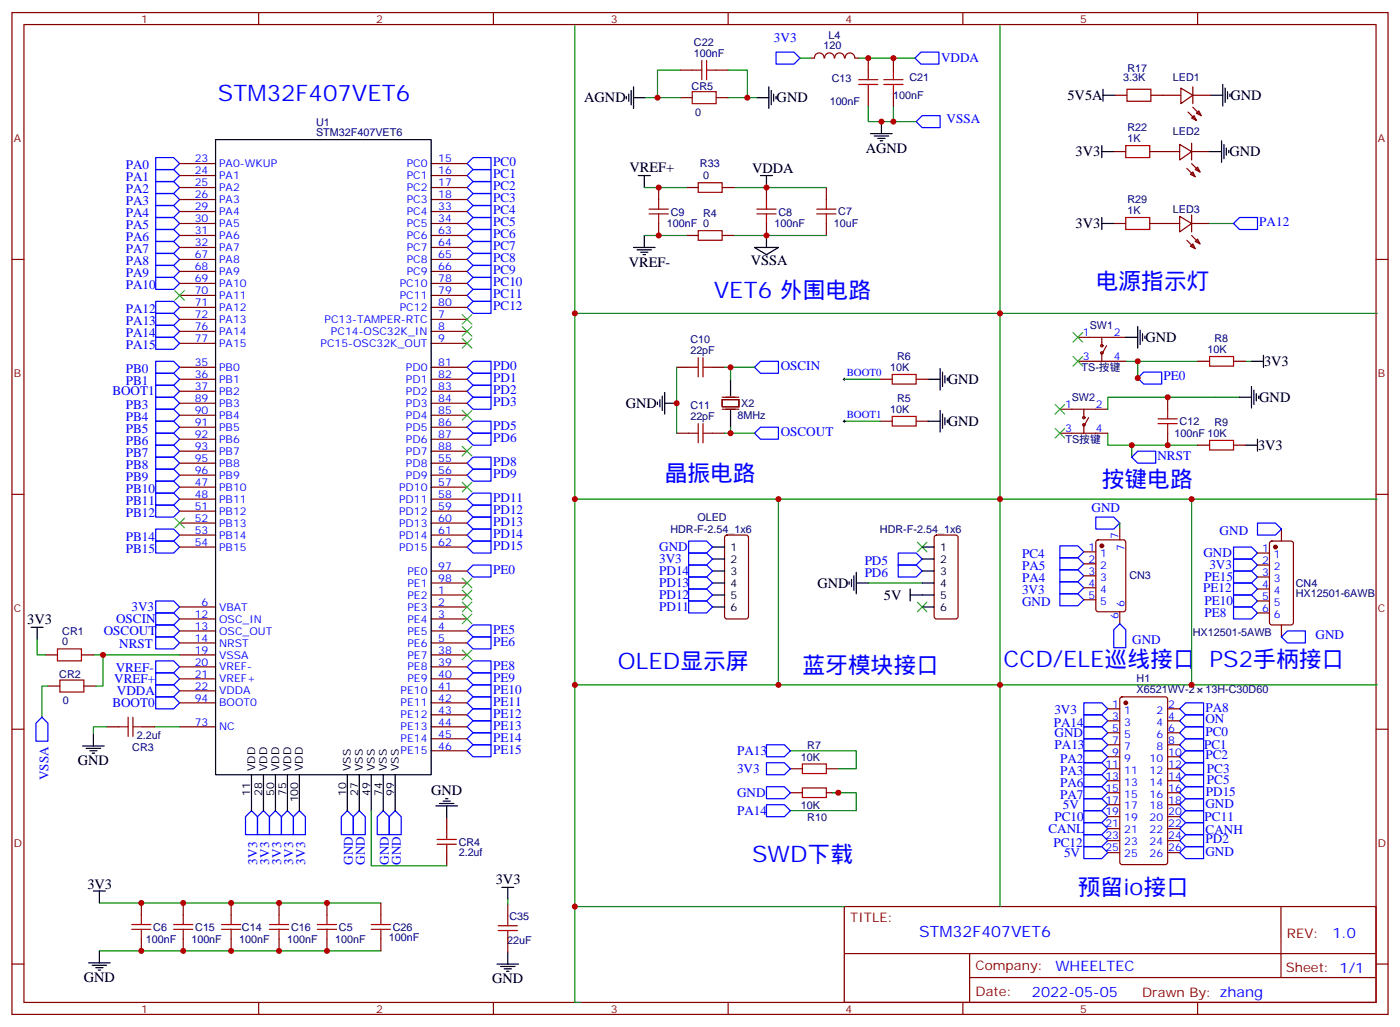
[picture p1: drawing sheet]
<svg xmlns="http://www.w3.org/2000/svg" width="412mm" height="302mm" viewBox="0 0 412 302" stroke-linecap="round" stroke-linejoin="round" font-family="sans-serif">
<g fill="none" stroke="#870000" stroke-width=".35">
<path d="M3.5 3.7h405.4v294.9h-405.4zM7.1 7.2h398.2v287.9h-398.2zM76.2 3.7v3.5M145.3 3.7v3.5M214.5 3.7v3.5M238.8 17.1h1.1M239.9 17.1a1.41 1.41 0 0 1 1.4-1.5 1.41 1.41 0 0 1 1.4 1.5M242.9 17.1a1.41 1.41 0 0 1 1.4-1.5 1.41 1.41 0 0 1 1.4 1.5M245.9 17.1a1.41 1.41 0 0 1 1.4-1.5 1.41 1.41 0 0 1 1.4 1.5M249 17.1a1.41 1.41 0 0 1 1.4-1.5 1.41 1.41 0 0 1 1.4 1.5M251.9 17.1h1M255.8 17.1v3.5"/>
<path d="M263.2 17.1v3.5M283.6 3.7v3.5M352.8 3.7v3.5M200.4 28.8h3.5M200.4 20.6h3.5M211 28.8h3.5M211 20.6h3.5M255.8 27.7v3.5M263.2 27.7v3.5M328.4 28h3.6M339 28h8.8M347.8 25.9l3.6 2.1-3.6 2.5z"/>
<path d="M350 33l2.4 2.5M351 34.7l.7-.7 .7 1.5zM351.4 28h5.3M351.4 31.6l2.4 2.4M351.4 25.6v4.9M352.4 33.3l.7-.7 .7 1.4zM52.9 48.2h10.6M52.9 51.7h10.6M52.9 55.2h10.6M52.9 58.7h10.6M127 48.2h10.6M127 51.7h10.6"/>
<path d="M127 55.2h10.6M127 58.7h10.6M194 55.2v3.5M202.1 55.2h3.6M212.7 55.2h3.6M225.8 55.2v3.5M243.4 55.2v3.5M328.1 44.6h3.5M338.7 44.6h8.8M347.5 42.5l3.5 2.1-3.5 2.5zM349.6 49.6l2.5 2.4M351 48.2l2.5 2.4"/>
<path d="M351 44.6h5.3M351 42.2v4.9M351.4 50.6l.7 1.4-1.4-.7zM352.1 49.9l.7-.7 .7 1.4zM3.5 76.4h3.6M52.9 76.4h10.6M52.9 62.3h10.6M52.9 65.8h10.6M52.9 69.3h10.6M52.9 72.8h10.6M52.9 79.9h10.6M127 76.4h10.6"/>
<path d="M127 62.3h10.6M127 65.8h10.6M127 69.3h10.6M127 72.8h10.6M127 79.9h10.6M194 65.8v3.5M202.1 69.3h3.6M212.7 69.3h3.6M225.8 65.8v3.5M243.4 65.8v3.5M328.1 65.8h3.5M338.7 65.8h8.8"/>
<path d="M347.5 63.7l3.5 2.1-3.5 2.5zM349.6 70.7l2.5 2.5M351 65.8h5.3M351 63.3v5M351 69.3l2.5 2.5M351.4 71.8l.7 1.4-1.4-.7zM352.1 71.1l.7-.7 .7 1.4zM405.3 76.4h3.6M52.9 94h10.6M52.9 97.5h10.6M52.9 83.4h10.6M52.9 87h10.6"/>
<path d="M52.9 90.5h10.6M127 94h10.6M127 97.5h10.6M127 83.4h10.6M127 87h10.6M127 90.5h10.6M317.5 99.3h14.1M324.6 99.3v2.5M52.9 101.1h10.6M52.9 108.1h10.6M52.9 111.7h10.6M52.9 115.2h10.6"/>
<path d="M52.9 118.7h10.6M127 101.1h10.6M127 108.1h10.6M127 111.7h10.6M127 115.2h10.6M127 118.7h10.6M199.3 108.1h3.5M209.9 108.1h3.5M212.7 117.7h5v2.1h-5zM212.7 116.9h5M259.3 111.7h3.5M269.9 111.7h3.5"/>
<path d="M317.5 106.4h14.1M324.6 103.9v2.5M326 101.8l-1.4 2.4M344 116.9v3.6M352.8 106.4h3.5M363.4 106.4h3.5M52.9 122.2h10.6M52.9 125.8h10.6M52.9 129.3h10.6M52.9 132.8h10.6M52.9 136.3h10.6M52.9 139.9h10.6"/>
<path d="M127 122.2h10.6M127 125.8h10.6M127 129.3h10.6M127 132.8h10.6M127 136.3h10.6M127 139.9h10.6M199.3 127.5h3.5M209.9 127.5h3.5M212.7 120.5h5M259.3 124h3.5M269.9 124h3.5M312.2 127.5h14.1"/>
<path d="M312.2 120.5h14.1M319.3 120.5v2.4M319.3 125.1v2.4M320.7 122.9l-1.4 2.5M344 127.5v3.6M352.8 131.1h3.5M363.4 131.1h3.5M3.5 145.5h3.6M52.9 143.4h10.6M52.9 146.9h10.6M52.9 150.5h10.6M52.9 154h10.6"/>
<path d="M52.9 157.5h10.6M127 143.4h10.6M127 146.9h10.6M127 150.5h10.6M127 154h10.6M127 157.5h10.6M213.7 157.7l.4-.2h5.7l.6 .4 .1 23.6-.5 .7h-5.9l-.6-.5-.1-23.5zM275.4 157.7l.5-.2h5.6l.7 .4v23.6l-.4 .7h-5.9l-.7-.5v-23.5zM323 159.1l.5-.2h7.4l.7 .5v20l-.5 .6-7.6 .1-.7-.5v-20zM329.8 155.4v3.5M374.2 159.5l.4-.2h5.7l.6 .4 .1 23.6-.5 .6-5.9 .1-.6-.5-.1-23.5zM377.5 155.8v3.5"/>
<path d="M405.3 145.5h3.6M52.9 178.7h10.6M52.9 161h10.6M127 175.2h10.6M127 178.7h10.6M127 161h10.6M127 168.1h10.6M127 171.6h10.6M319.3 162.5h3.5M319.3 166h3.5M319.3 169.5h3.5M319.3 173h3.5"/>
<path d="M319.3 176.6h3.5M370.4 162.8h3.5M370.4 166.3h3.5M370.4 169.9h3.5M370.4 173.4h3.5M370.4 176.9h3.5M13.4 192.8h3.5M24 192.8h3.5M52.9 182.2h10.6M52.9 185.7h10.6M52.9 189.3h10.6M52.9 192.8h10.6"/>
<path d="M52.9 196.3h10.6M52.9 199.8h10.6M127 182.2h10.6M127 185.7h10.6M127 189.3h10.6M127 192.8h10.6M127 196.3h10.6M127 199.8h10.6M329.8 180.1v3.5M370.4 180.4h3.5M377.5 184v3.5M3.5 214.7h3.6"/>
<path d="M14.1 202h3.5M24.7 202h3.5M31.4 214h3.5M42 214h3.5M52.9 203.4h10.6M52.9 214h10.6M52.9 206.9h10.6M127 203.4h10.6M127 214h10.6M127 206.9h10.6M127 210.4h10.6M127 217.5h10.6"/>
<path d="M326.3 208.7h3.5M326.3 212.2h3.5M326.3 215.7h3.5M326.3 219.3h3.5M330.1 205.3l.5-.2h12.7l.6 .5 .1 48.2-.5 .7h-12.9l-.7-.4-.1-48.3zM344 208.7h3.5M344 212.2h3.5M344 215.7h3.5M344 219.3h3.5M405.3 214.7h3.6M127 221h10.6M232.8 226.3h3.6"/>
<path d="M232.8 233.4h3.6M243.4 226.3h3.5M243.4 233.4h3.5M326.3 226.3h3.5M326.3 233.4h3.5M326.3 222.8h3.5M326.3 236.9h3.5M326.3 229.8h3.5M344 226.3h3.5M344 233.4h3.5M344 222.8h3.5M344 236.9h3.5"/>
<path d="M344 229.8h3.5M131.6 240.8v3.5M131.6 251.4v3.5M326.3 251h3.5M326.3 247.5h3.5M326.3 243.9h3.5M326.3 240.4h3.5M344 251h3.5M344 247.5h3.5M344 243.9h3.5M344 240.4h3.5M41.6 265.8v3.5"/>
<path d="M41.6 276.4v3.5M54 265.8v3.5M54 276.4v3.5M68.1 265.8v3.5M68.1 276.4v3.5M82.2 265.8v3.5M82.2 276.4v3.5M96.3 265.8v3.5M96.3 276.4v3.5M112.2 265.8v3.5M112.2 276.4v3.5M149.6 266.2v3.5"/>
<path d="M149.6 276.8v3.5M248.7 266.9h156.6v28.2h-156.6zM377.3 266.9v20.9M3.5 283.8h3.6M76.2 295.1v3.5M145.3 295.1v3.5M214.5 295.1v3.5M248.7 280.7h156.5M283.6 295.1v3.5M285.6 287.8h119.6M285.6 280.7v14.1M352.8 295.1v3.5"/>
<path d="M405.3 283.8h3.6"/>
<circle cx="324.6" cy="103.9" r=".35"/>
<circle cx="324.6" cy="101.8" r=".35"/>
<circle cx="319.3" cy="122.9" r=".35"/>
<circle cx="319.3" cy="125.1" r=".35"/>
</g>
<g fill="none" stroke="#00f" stroke-width=".35">
<path d="M228.6 15.3h5.3l1.8 1.8-1.8 1.8h-5.3zM269.5 17.1l1.8-1.8h5.3v3.6h-5.3zM269.9 35.8l1.7-1.8h5.3v3.6h-5.3zM45.9 57h5.3l1.7 1.7-1.7 1.8h-5.3zM45.9 53.4h5.3l1.7 1.8-1.7 1.8h-5.3zM45.9 49.9h5.3l1.7 1.8-1.7 1.7h-5.3zM45.9 46.4h5.3l1.7 1.8-1.7 1.7h-5.3zM137.6 58.7l1.7-1.7h5.3v3.5h-5.3zM137.6 55.2l1.7-1.8h5.3v3.6h-5.3zM137.6 51.7l1.7-1.8h5.3v3.5h-5.3zM139.3 46.4h5.3v3.5h-5.3l-1.7-1.7zM45.9 78.1h5.3l1.7 1.8-1.7 1.8h-5.3z"/>
<path d="M45.9 74.6h5.3l1.7 1.8-1.7 1.7h-5.3zM45.9 71.1h5.3l1.7 1.7-1.7 1.8h-5.3zM45.9 67.6h5.3l1.7 1.7-1.7 1.8h-5.3zM45.9 64h5.3l1.7 1.8-1.7 1.8h-5.3zM45.9 60.5h5.3l1.7 1.8-1.7 1.7h-5.3zM137.6 79.9l1.7-1.8h5.3v3.6h-5.3zM137.6 76.4l1.7-1.8h5.3v3.5h-5.3zM137.6 72.8l1.7-1.7h5.3v3.5h-5.3zM137.6 69.3l1.7-1.7h5.3v3.5h-5.3zM137.6 62.3l1.7-1.8h5.3v3.5h-5.3zM139.3 64h5.3v3.6h-5.3l-1.7-1.8zM365.1 64h5.3v3.6h-5.3l-1.7-1.8z"/>
<path d="M45.9 95.8h5.3l1.7 1.7-1.7 1.8h-5.3zM45.9 92.3h5.3l1.7 1.7-1.7 1.8h-5.3zM45.9 88.7h5.3l1.7 1.8-1.7 1.8h-5.3zM45.9 81.7h5.3l1.7 1.7-1.7 1.8h-5.3zM45.9 99.3h5.3l1.7 1.8-1.7 1.7h-5.3zM137.6 90.5l1.7-1.8h5.3v3.6h-5.3zM137.6 87l1.7-1.8h5.3v3.5h-5.3zM137.6 83.4l1.7-1.7h5.3v3.5h-5.3zM45.9 116.9h5.3l1.7 1.8-1.7 1.8h-5.3zM45.9 113.4h5.3l1.7 1.8-1.7 1.7h-5.3zM45.9 109.9h5.3l1.7 1.8-1.7 1.7h-5.3zM45.9 106.4h5.3l1.7 1.7-1.7 1.8h-5.3z"/>
<path d="M137.6 118.7l1.7-1.8h5.3v3.6h-5.3zM137.6 111.7l1.7-1.8h5.3v3.5h-5.3zM137.6 108.1l1.7-1.7h5.3v3.5h-5.3zM139.3 113.4h5.3v3.5h-5.3l-1.7-1.7zM222.2 108.1l1.8-1.7h5.3v3.5h-5.3zM335.1 111.3l1.8-1.8h5.3v3.6h-5.3zM45.9 138.1h5.3l1.7 1.8-1.7 1.7h-5.3zM45.9 134.6h5.3l1.7 1.7-1.7 1.8h-5.3zM45.9 131.1h5.3l1.7 1.7-1.7 1.8h-5.3zM45.9 127.5h5.3l1.7 1.8-1.7 1.8h-5.3zM45.9 124h5.3l1.7 1.8-1.7 1.7h-5.3zM45.9 120.5h5.3l1.7 1.7-1.7 1.8h-5.3z"/>
<path d="M137.6 139.9l1.7-1.8h5.3v3.5h-5.3zM137.6 136.3l1.7-1.7h5.3v3.5h-5.3zM137.6 129.3l1.7-1.8h5.3v3.6h-5.3zM137.6 125.8l1.7-1.8h5.3v3.5h-5.3zM222.2 127.5l1.8-1.7h5.3v3.5h-5.3zM333.4 134.6l1.7-1.8h5.3v3.5h-5.3zM45.9 159.3h5.3l1.7 1.7-1.7 1.8h-5.3zM45.9 155.8h5.3l1.7 1.7-1.7 1.8h-5.3zM45.9 148.7h5.3l1.7 1.8-1.7 1.7h-5.3zM45.9 145.2h5.3l1.7 1.7-1.7 1.8h-5.3zM45.9 141.6h5.3l1.7 1.8-1.7 1.8h-5.3zM137.6 157.5l1.7-1.7h5.3v3.5h-5.3z"/>
<path d="M137.6 154l1.7-1.8h5.3v3.6h-5.3zM137.6 150.5l1.7-1.8h5.3v3.5h-5.3zM137.6 146.9l1.7-1.7h5.3v3.5h-5.3zM202.8 159.3h5.3l1.8 1.7-1.8 1.8h-5.3zM322.8 152.2h5.3l1.7 1.8-1.7 1.8h-5.3zM370.4 154h5.3l1.8 1.8-1.8 1.7h-5.3zM45.9 176.9h5.3l1.7 1.8-1.7 1.7h-5.3zM137.6 168.1l1.7-1.8h5.3v3.6h-5.3zM137.6 161l1.7-1.7h5.3v3.5h-5.3zM202.8 162.8h5.3l1.8 1.8-1.8 1.7h-5.3zM202.8 176.9h5.3l1.8 1.8-1.8 1.7h-5.3zM202.8 173.4h5.3l1.8 1.8-1.8 1.7h-5.3z"/>
<path d="M202.8 169.9h5.3l1.8 1.7-1.8 1.8h-5.3zM202.8 166.3h5.3l1.8 1.8-1.8 1.8h-5.3zM264.6 166.3h5.3l1.7 1.8-1.7 1.8h-5.3zM264.6 162.8h5.3l1.7 1.8-1.7 1.7h-5.3zM312.2 160.7h5.3l1.8 1.8-1.8 1.7h-5.3zM312.2 164.2h5.3l1.8 1.8-1.8 1.7h-5.3zM312.2 167.7h5.3l1.8 1.8-1.8 1.8h-5.3zM312.2 171.3h5.3l1.8 1.7-1.8 1.8h-5.3zM312.2 174.8h5.3l1.8 1.8-1.8 1.7h-5.3zM363.4 178.7h5.3l1.7 1.7-1.7 1.8h-5.3zM363.4 175.2h5.3l1.7 1.7-1.7 1.8h-5.3zM363.4 171.6h5.3l1.7 1.8-1.7 1.8h-5.3z"/>
<path d="M363.4 168.1h5.3l1.7 1.8-1.7 1.7h-5.3zM363.4 164.6h5.3l1.7 1.7-1.7 1.8h-5.3zM363.4 161h5.3l1.7 1.8-1.7 1.8h-5.3zM45.9 198.1h5.3l1.7 1.7-1.7 1.8h-5.3zM45.9 194.6h5.3l1.7 1.7-1.7 1.8h-5.3zM45.9 187.5h5.3l1.7 1.8-1.7 1.7h-5.3zM45.9 184h5.3l1.7 1.7-1.7 1.8h-5.3zM45.9 180.4h5.3l1.7 1.8-1.7 1.8h-5.3zM137.6 189.3l1.7-1.8h5.3v3.5h-5.3zM137.6 185.7l1.7-1.7h5.3v3.5h-5.3zM137.6 199.8l1.7-1.7h5.3v3.5h-5.3zM139.3 194.6h5.3v3.5h-5.3l-1.7-1.8z"/>
<path d="M329.8 183.6l1.8 1.8v5.3h-3.5v-5.3zM377.5 187.5l1.7-1.8h5.3v3.6h-5.3zM10.6 212.9l1.7-1.8 1.8 1.8v5.3h-3.5zM45.9 205.1h5.3l1.7 1.8-1.7 1.8h-5.3zM45.9 201.6h5.3l1.7 1.8-1.7 1.7h-5.3zM137.6 217.5l1.7-1.8h5.3v3.6h-5.3zM137.6 214l1.7-1.8h5.3v3.5h-5.3zM137.6 210.4l1.7-1.7h5.3v3.5h-5.3zM137.6 206.9l1.7-1.8h5.3v3.6h-5.3zM139.3 201.6h5.3v3.5h-5.3l-1.7-1.7zM225.8 219.3h5.3l1.7 1.7-1.7 1.8h-5.3zM319.3 206.9h5.3l1.7 1.8-1.7 1.7h-5.3z"/>
<path d="M319.3 210.4h5.3l1.7 1.8-1.7 1.8h-5.3zM319.3 214h5.3l1.7 1.7-1.7 1.8h-5.3zM319.3 217.5h5.3l1.7 1.8-1.7 1.7h-5.3zM347.5 208.7l1.7-1.8h5.3v3.5h-5.3zM347.5 219.3l1.7-1.8h5.3v3.5h-5.3zM347.5 215.7l1.7-1.7h5.3v3.5h-5.3zM349.2 210.4h5.3v3.6h-5.3l-1.7-1.8zM74.1 238.7l1.7 1.7v5.3h-3.5v-5.3zM77.6 238.7l1.8 1.7v5.3h-3.6v-5.3zM81.1 238.7l1.8 1.7v5.3h-3.5v-5.3zM84.7 238.7l1.7 1.7v5.3h-3.5v-5.3zM102.3 238.7l1.8 1.7v5.3h-3.6v-5.3z"/>
<path d="M105.8 238.7l1.8 1.7v5.3h-3.5v-5.3zM112.9 238.7l1.8 1.7v5.3h-3.6v-5.3zM116.4 238.7l1.8 1.7v5.3h-3.5v-5.3zM137.6 221l1.7-1.7h5.3v3.5h-5.3zM225.8 231.6h5.3l1.7 1.8-1.7 1.7h-5.3zM225.8 224.5h5.3l1.7 1.8-1.7 1.8h-5.3zM225.8 236.9h5.3l1.7 1.8-1.7 1.7h-5.3zM319.3 235.1h5.3l1.7 1.8-1.7 1.8h-5.3zM319.3 238.7h5.3l1.7 1.7-1.7 1.8h-5.3zM319.3 228.1h5.3l1.7 1.7-1.7 1.8h-5.3zM319.3 231.6h5.3l1.7 1.8-1.7 1.7h-5.3zM319.3 221h5.3l1.7 1.8-1.7 1.7h-5.3z"/>
<path d="M319.3 224.5h5.3l1.7 1.8-1.7 1.8h-5.3zM347.5 229.8l1.7-1.7h5.3v3.5h-5.3zM347.5 236.9l1.7-1.8h5.3v3.6h-5.3zM347.5 226.3l1.7-1.8h5.3v3.6h-5.3zM347.5 233.4l1.7-1.8h5.3v3.5h-5.3zM349.2 221h5.3v3.5h-5.3l-1.7-1.7zM86.4 240.4l1.8-1.7 1.8 1.7v5.3h-3.6zM319.3 249.2h5.3l1.7 1.8-1.7 1.8h-5.3zM319.3 242.2h5.3l1.7 1.7-1.7 1.8h-5.3zM319.3 245.7h5.3l1.7 1.8-1.7 1.7h-5.3zM347.5 251l1.7-1.8h5.3v3.6h-5.3zM347.5 247.5l1.7-1.8h5.3v3.5h-5.3z"/>
<path d="M347.5 240.4l1.7-1.7h5.3v3.5h-5.3zM349.2 242.2h5.3v3.5h-5.3l-1.7-1.8z"/>
</g>
<g fill="none" stroke="#000" stroke-width=".35">
<path d="M184.5 28.4v.7M185.2 27.7v2.1M185.9 26.6v4.3M186.6 28.8h3.5M186.6 25.6v6.3M223 28.8h3.5M226.5 25.6v6.3M227.2 26.6v4.3M227.9 27.7v2.1M228.6 28.4v.7M256.5 39.3h6.3M259.6 35.8v3.5"/>
<path d="M324.9 28h3.5M324.9 26.3v3.5M356.7 28h3.5M360.2 24.9v6.3M360.9 25.9v4.3M361.6 27v2.1M362.3 27.7v.7M63.5 41.1h63.5v187h-63.5zM188 51.7h3.6M189.8 51.7v3.5M224 51.7h3.5M225.8 51.7v3.5"/>
<path d="M257.5 40h4.3M258.6 40.7h2.1M259.3 41.5h.7M324.6 44.6h3.5M324.6 42.9v3.5M356.3 44.6h3.5M359.8 41.5v6.3M360.5 42.5v4.2M361.2 43.6v2.1M361.9 44.3v.7M186.6 72.8h6.4M187.7 73.6h4.2"/>
<path d="M188.7 74.3h2.2M189.4 75h.7M189.8 69.3v3.5M222.2 72.8h7.1l-3.5 2.2zM225.8 69.3v3.5M324.6 64v3.6M324.6 65.8h3.5M331.6 99.3h3.5M335.1 96.1v6.4M335.8 97.2v4.2M336.5 98.2v2.2M337.3 99v.7"/>
<path d="M193.7 118.4v.7M194.4 117.7v2.1M195.1 116.6v4.2M195.8 118.7h3.5M195.8 115.5v6.4M215.2 111.7v4.9M273.4 111.7h3.5M276.9 108.5v6.3M277.6 109.5v4.3M278.3 110.6v2.1M279 111.3v.7M365.1 116.9h3.6"/>
<path d="M368.7 106.4h3.5M368.7 113.8v6.3M369.4 114.8v4.3M370.1 115.9v2.1M370.8 116.6v.7M372.2 104.6v3.5M215.2 120.8v5M273.4 124h3.5M276.9 120.8v6.4M277.6 121.9v4.2M278.3 122.9v2.2M279 123.6v.8"/>
<path d="M366.9 131.1h3.5M370.4 129.3v3.5M209.9 161h3.5M209.9 164.6h3.5M209.9 168.1h3.5M209.9 171.6h3.5M209.9 175.2h3.5M209.9 178.7h3.5M250.1 171.3v.7M250.8 170.6v2.1M251.5 169.5v4.2M252.2 171.6h3.6"/>
<path d="M252.2 168.5v6.3M268.1 175.2h7.1M268.1 173.4v3.5M271.6 161h3.6M271.6 164.6h3.6M271.6 168.1h3.6M271.6 171.6h3.6M271.6 178.7h3.6M9.2 184.7h3.5M10.9 184.7v3.5M24.3 219.6h6.4M27.5 216.1v3.5"/>
<path d="M25.4 220.3h4.2M26.5 221h2.1M27.2 221.7h.7M74.1 228.1v10.6M77.6 228.1v10.6M81.1 228.1v10.6M84.7 228.1v10.6M88.2 228.1v10.6M102.3 228.1v10.6M105.8 228.1v10.6M109.4 228.1v10.6M112.9 228.1v10.6"/>
<path d="M116.4 228.1v10.6M128.4 237.2h6.4M129.5 236.5h4.2M130.5 235.8h2.1M131.2 235.1h.7M131.6 237.2v3.6M27.5 262.3h3.5M29.3 262.3v3.5M29.3 279.9v3.6M147.8 261.2h3.5M149.6 261.2v3.6M26.1 283.5h6.4"/>
<path d="M27.2 284.2h4.2M28.2 284.9h2.1M28.9 285.6h.7M146.4 283.8h6.4M147.5 284.5h4.2M148.5 285.2h2.1M149.2 285.9h.7M149.6 280.3v3.5"/>
</g>
<g fill="none" stroke="#008700" stroke-width=".35">
<path d="M169.3 7.6v287.5h1.8M235.7 17.1h3.1M252.9 17.1h16.6M294.6 7.6v259.3M190.1 28.8h10.3M200.4 20.6h-6.7v8.2M214.5 20.6h5.6v8.2M214.5 28.8h8.5M255.8 31.2v4.6h7.4v-4.6M263.2 35.8h6.7M189.8 55.2h12.3M216.3 55.2h27.1"/>
<path d="M189.8 69.3h12.3M216.3 69.3h27.1M356.3 65.8h7.1M169.3 92.3h236.4M199.3 108.1v19.4M213.4 108.1h8.8M215.2 108.1v3.6M248.7 111.7h10.6M331.6 106.4h3.5M352.8 106.4h-17.7v5.3M365.1 116.9h-38.8v3.6M366.9 106.4h1.8"/>
<path d="M213.4 127.5h8.8M215.2 125.8v1.7M248.7 124h10.6M326.3 127.5v3.6h26.5M333.4 131.1v3.5M169.3 146.9h236.4M229.3 146.9v54.7M329.8 154v1.4M351 146.9v54.7M255.8 171.6h15.8M10.9 188.2v4.6h2.5M27.5 192.8h25.4"/>
<path d="M30.3 192.8v9.2h-2.1M14.1 202h-1.8v9.1M31.4 214h-3.9v2.1M45.5 214h7.4M169.3 201.6h236.4M109.4 238.7v16.2h22.2M232.8 221h19.4v5.3h-5.3M245.2 233.4h7v5.3h-19.4M29.3 265.8h82.9M29.3 279.9h82.9M149.6 264.8v1.4M169.3 266.9h79.4"/>
</g>
<g fill="none" stroke="#a10000" stroke-width=".35">
<path d="M206.7 17.8v5.7M208.1 17.8v5.7M203.9 27h7.1v3.5h-7.1zM203.9 20.6h2.8M208.1 20.6h2.9M252.9 24.9h5.7M252.9 23.5h5.7M255.8 20.6v2.9M255.8 24.9v2.8M260.3 24.9h5.7M260.3 23.5h5.7M263.2 20.6v2.9"/>
<path d="M263.2 24.9v2.8M332 26.3h7v3.5h-7zM194 58.7v2.9M205.7 53.8h7v2.8h-7zM225.8 58.7v2.9M243.4 58.7v2.9M331.6 42.9h7.1v3.5h-7.1zM191.2 63h5.6M191.2 61.6h5.6M194 63v2.8M205.7 67.9h7v2.8h-7zM223 63h5.6"/>
<path d="M223 61.6h5.6M225.8 63v2.8M240.6 63h5.6M240.6 61.6h5.6M243.4 63v2.8M331.6 64h7.1v3.6h-7.1zM202.8 108.1h2.9M205.7 105.3v5.6M207.1 105.3v5.6M207.1 108.1h2.8M262.8 110.2h7.1v2.9h-7.1zM356.3 105h7.1v2.8h-7.1z"/>
<path d="M202.8 127.5h2.9M205.7 124.7v5.7M207.1 124.7v5.7M207.1 127.5h2.8M262.8 122.6h7.1v2.8h-7.1zM341.1 124.7h5.7M341.1 123.3h5.7M344 120.5v2.8M344 124.7v2.8M356.3 129.6h7.1v2.9h-7.1zM16.9 191h7.1v3.6h-7.1zM17.6 200.2h7.1v3.5h-7.1z"/>
<path d="M34.9 214h2.8M37.7 211.1v5.7M39.2 211.1v5.7M39.2 214h2.8M236.4 224.9h7v2.8h-7zM236.4 232h7v2.8h-7zM128.8 247.1h5.6M128.8 248.5h5.6M131.6 244.3v2.8M131.6 248.5v2.9M38.8 273.6h5.6M38.8 272.2h5.6"/>
<path d="M41.6 269.3v2.9M41.6 273.6v2.8M51.2 273.6h5.6M51.2 272.2h5.6M54 269.3v2.9M54 273.6v2.8M65.3 273.6h5.6M65.3 272.2h5.6M68.1 269.3v2.9M68.1 273.6v2.8M79.4 273.6h5.6M79.4 272.2h5.6"/>
<path d="M82.2 269.3v2.9M82.2 273.6v2.8M93.5 273.6h5.6M93.5 272.2h5.6M96.3 269.3v2.9M96.3 273.6v2.8M109.4 273.6h5.6M109.4 272.2h5.6M112.2 269.3v2.9M112.2 273.6v2.8M146.8 273.9h5.6M146.8 272.5h5.6"/>
<path d="M149.6 269.7v2.8M149.6 273.9v2.9"/>
</g>
<path d="M248.4 111.7h.7M248.7 111.3v.7M248.4 124h.7M248.7 123.6v.8" fill="none" stroke="#000" stroke-width=".29"/>
<g fill="none" stroke="#3c3" stroke-width=".35">
<path d="M51.5 85.5l2.8 2.9M54.3 85.5l-2.8 2.9M136.2 92.6l2.8 2.8M136.2 96.1l2.8 2.9M136.2 99.7l2.8 2.8M139 92.6l-2.8 2.8M139 96.1l-2.8 2.9M139 99.7l-2.8 2.8M316.1 97.9l2.8 2.8M318.9 97.9l-2.8 2.8M310.8 119.1l2.8 2.8M313.6 119.1l-2.8 2.8"/>
<path d="M316.1 105l2.8 2.8M318.9 105l-2.8 2.8M136.2 131.4l2.8 2.8M136.2 120.8l2.8 2.8M139 131.4l-2.8 2.8M139 120.8l-2.8 2.8M310.8 126.1l2.8 2.8M313.6 126.1l-2.8 2.8M51.5 152.6l2.8 2.8M54.3 152.6l-2.8 2.8M136.2 142l2.8 2.8M139 142l-2.8 2.8"/>
<path d="M270.2 159.6l2.8 2.9M273 159.6l-2.8 2.9M136.2 170.2l2.8 2.8M136.2 173.7l2.8 2.9M136.2 177.3l2.8 2.8M139 170.2l-2.8 2.8M139 173.7l-2.8 2.9M139 177.3l-2.8 2.8M270.2 177.3l2.8 2.8M273 177.3l-2.8 2.8M136.2 180.8l2.8 2.8M136.2 191.4l2.8 2.8"/>
<path d="M139 180.8l-2.8 2.8M139 191.4l-2.8 2.8"/>
</g>
<g fill="#870000" stroke="#870000" stroke-width=".35">
<circle cx="324.6" cy="160.7" r=".53"/>
<circle cx="375.7" cy="161" r=".53"/>
<circle cx="331.6" cy="206.9" r=".53"/>
</g>
<g fill="#c00">
<circle cx="82.2" cy="279.9" r=".88"/>
<circle cx="96.3" cy="279.9" r=".88"/>
<circle cx="96.3" cy="265.8" r=".88"/>
<circle cx="82.2" cy="265.8" r=".88"/>
<circle cx="68.1" cy="279.9" r=".88"/>
<circle cx="68.1" cy="265.8" r=".88"/>
<circle cx="54" cy="279.9" r=".88"/>
<circle cx="54" cy="265.8" r=".88"/>
<circle cx="41.6" cy="279.9" r=".88"/>
<circle cx="41.6" cy="265.8" r=".88"/>
<circle cx="225.8" cy="55.2" r=".88"/>
<circle cx="225.8" cy="69.3" r=".88"/>
<circle cx="194" cy="55.2" r=".88"/>
<circle cx="194" cy="69.3" r=".88"/>
<circle cx="215.2" cy="127.5" r=".88"/>
<circle cx="215.2" cy="108.1" r=".88"/>
<circle cx="344" cy="131.1" r=".88"/>
<circle cx="344" cy="116.9" r=".88"/>
<circle cx="333.4" cy="131.1" r=".88"/>
<circle cx="335.1" cy="106.4" r=".88"/>
<circle cx="246.9" cy="233.4" r=".88"/>
<circle cx="199.3" cy="118.7" r=".88"/>
<circle cx="169.3" cy="92.3" r=".88"/>
<circle cx="294.6" cy="92.3" r=".88"/>
<circle cx="169.3" cy="146.9" r=".88"/>
<circle cx="169.3" cy="201.6" r=".88"/>
<circle cx="351" cy="201.6" r=".88"/>
<circle cx="351" cy="146.9" r=".88"/>
<circle cx="294.6" cy="146.9" r=".88"/>
<circle cx="294.6" cy="201.6" r=".88"/>
<circle cx="169.3" cy="266.9" r=".88"/>
<circle cx="229.3" cy="146.9" r=".88"/>
<circle cx="229.3" cy="201.6" r=".88"/>
<circle cx="335.1" cy="111.3" r=".88"/>
<circle cx="259.6" cy="35.8" r=".88"/>
<circle cx="263.2" cy="35.8" r=".88"/>
<circle cx="193.7" cy="28.8" r=".88"/>
<circle cx="220.1" cy="28.8" r=".88"/>
<circle cx="30.3" cy="192.8" r=".88"/>
<circle cx="255.8" cy="17.1" r=".88"/>
<circle cx="263.2" cy="17.1" r=".88"/>
</g>
<g font-size="6.7" fill="#00f">
<text x="64.2" y="29.8">STM32F407VET6</text>
<text x="210.3" y="87.7">VET6 外围电路</text>
<text x="322.8" y="85.2">电源指示灯</text>
<text x="195.8" y="141.6">晶振电路</text>
<text x="324.6" y="143.4">按键电路</text>
<text x="182" y="197">OLED显示屏</text>
<text x="295.6" y="196.3">CCD/ELE巡线接口</text>
<text x="356.3" y="196.3">PS2手柄接口</text>
<text x="236.4" y="198.1">蓝牙模块接口</text>
<text x="221.5" y="253.8">SWD下载</text>
<text x="317.5" y="263.3">预留io接口</text>
</g>
<text font-size="4.6" fill="#00f" x="270.8" y="275.9">STM32F407VET6</text>
<g font-size="4.2">
<text x="314.4" y="29.5">5V5A</text>
<text x="362.5" y="29.5">GND</text>
<text x="172.1" y="30.2">AGND</text>
<text x="228.8" y="30.2">GND</text>
<text x="255.1" y="45">AGND</text>
<text x="316.8" y="46.1">3V3</text>
<text x="362.1" y="46.1">GND</text>
<text x="185.4" y="50.6">VREF+</text>
<text x="221.5" y="51">VDDA</text>
<text x="316.8" y="67.2">3V3</text>
<text x="185.2" y="78.5">VREF-</text>
<text x="221.2" y="78.1">VSSA</text>
<text x="337.4" y="100.7">GND</text>
<text x="372.4" y="107.8">3V3</text>
<text x="279.2" y="113.1">GND</text>
<text x="370.9" y="118.4">GND</text>
<text x="184.3" y="120.2">GND</text>
<text x="279.2" y="125.4">GND</text>
<text x="370.6" y="132.5">3V3</text>
<text x="240.8" y="173">GND</text>
<text x="260.4" y="176.6">5V</text>
<text x="8" y="183.6">3V3</text>
<text x="22.9" y="225.2">GND</text>
<text x="127" y="234">GND</text>
<text x="25.8" y="261.6">3V3</text>
<text x="146" y="260.2">3V3</text>
<text x="24.7" y="289.1">GND</text>
<text x="145" y="289.5">GND</text>
</g>
<g font-size="4.2" fill="#00f">
<text x="392.5" y="276.1">1.0</text>
<text x="310.9" y="285.7">WHEELTEC</text>
<text x="304" y="293.5">2022-05-05</text>
</g>
<g font-size="3.9" fill="#00f">
<text x="228" y="12.3">3V3</text>
<text x="277.2" y="18.3">VDDA</text>
<text x="278.8" y="36.3">VSSA</text>
<text x="37" y="49.8">PA0</text>
<text x="37.1" y="53.4">PA1</text>
<text x="145.3" y="52.5">PC1</text>
<text x="145.3" y="49">PC0</text>
<text x="37.1" y="56.9">PA2</text>
<text x="145.3" y="59.6">PC3</text>
<text x="145.3" y="56.1">PC2</text>
<text x="37.1" y="63.9">PA4</text>
<text x="37.1" y="60.4">PA3</text>
<text x="145.3" y="63.1">PC4</text>
<text x="37.1" y="71">PA6</text>
<text x="37.1" y="67.5">PA5</text>
<text x="145.3" y="70.2">PC6</text>
<text x="145.3" y="66.6">PC5</text>
<text x="370.9" y="66.5">PA12</text>
<text x="37.1" y="74.5">PA7</text>
<text x="145.3" y="77.2">PC8</text>
<text x="145.3" y="73.7">PC7</text>
<text x="37.1" y="81.6">PA9</text>
<text x="37.1" y="78">PA8</text>
<text x="145.3" y="80.8">PC9</text>
<text x="37.1" y="85.1">PA10</text>
<text x="145.3" y="87.8">PC11</text>
<text x="145.3" y="84.3">PC10</text>
<text x="37.1" y="92.2">PA12</text>
<text x="37.1" y="95.7">PA13</text>
<text x="145.3" y="91.3">PC12</text>
<text x="37.1" y="99.2">PA14</text>
<text x="37.1" y="102.7">PA15</text>
<text x="37.1" y="113.3">PB1</text>
<text x="37.1" y="109.8">PB0</text>
<text x="145.3" y="112.5">PD1</text>
<text x="145.3" y="109">PD0</text>
<text x="230" y="109">OSCIN</text>
<text x="342.7" y="112">PE0</text>
<text x="33.1" y="116.4">BOOT1</text>
<text x="145.3" y="119.6">PD3</text>
<text x="145.3" y="116">PD2</text>
<text x="37.1" y="123.9">PB4</text>
<text x="37.1" y="120.4">PB3</text>
<text x="37.1" y="131">PB6</text>
<text x="37.1" y="127.4">PB5</text>
<text x="145.3" y="130.1">PD6</text>
<text x="145.3" y="126.6">PD5</text>
<text x="230" y="128.4">OSCOUT</text>
<text x="37.1" y="134.5">PB7</text>
<text x="145.3" y="137.2">PD8</text>
<text x="340.9" y="135.4">NRST</text>
<text x="37.1" y="141.5">PB9</text>
<text x="37.1" y="138">PB8</text>
<text x="145.3" y="140.7">PD9</text>
<text x="37.1" y="145.1">PB10</text>
<text x="37.1" y="148.6">PB11</text>
<text x="145.3" y="147.8">PD11</text>
<text x="37.1" y="152.1">PB12</text>
<text x="145.3" y="154.8">PD13</text>
<text x="145.3" y="151.3">PD12</text>
<text x="321.5" y="150.7">GND</text>
<text x="37.1" y="159.2">PB14</text>
<text x="145.3" y="161.9">PD15</text>
<text x="145.3" y="158.4">PD14</text>
<text x="359.3" y="157.5">GND</text>
<text x="37.1" y="162.7">PB15</text>
<text x="194.2" y="162.3">GND</text>
<text x="194.2" y="165.8">3V3</text>
<text x="254.7" y="166.3">PD5</text>
<text x="301.1" y="164.2">PC4</text>
<text x="301.1" y="167.7">PA5</text>
<text x="354.5" y="164.1">GND</text>
<text x="356.2" y="167.6">3V3</text>
<text x="145.3" y="169">PE0</text>
<text x="194.2" y="172.9">PD13</text>
<text x="194.2" y="169.4">PD14</text>
<text x="254.7" y="169.9">PD6</text>
<text x="301.1" y="171.2">PA4</text>
<text x="354.8" y="171.1">PE15</text>
<text x="38.7" y="180">3V3</text>
<text x="194.2" y="179.9">PD11</text>
<text x="194.2" y="176.4">PD12</text>
<text x="301.1" y="174.8">3V3</text>
<text x="301.1" y="178.3">GND</text>
<text x="354.4" y="174.3">PE12</text>
<text x="354.8" y="178.2">PE10</text>
<text x="34.2" y="183.5">OSCIN</text>
<text x="354.8" y="181.7">PE8</text>
<text x="30.6" y="187">OSCOUT</text>
<text x="35.1" y="190.9">NRST</text>
<text x="145.3" y="190.1">PE6</text>
<text x="145.3" y="186.6">PE5</text>
<text x="333.5" y="189.4">GND</text>
<text x="387.5" y="188.2">GND</text>
<text x="34.1" y="197.9">VREF-</text>
<text x="145.3" y="197.2">PE8</text>
<text x="33.6" y="201.1">VREF+</text>
<text x="145.3" y="200.7">PE9</text>
<text x="33.1" y="208.2">BOOT0</text>
<text x="34.4" y="204.6">VDDA</text>
<text x="145.3" y="207.8">PE11</text>
<text x="145.3" y="204.2">PE10</text>
<text x="355.1" y="209.5">PA8</text>
<text x="145.3" y="214.8">PE13</text>
<text x="145.3" y="211.3">PE12</text>
<text x="310.4" y="214">PA14</text>
<text x="310.6" y="210.3">3V3</text>
<text x="355.1" y="212.9">ON</text>
<text x="145.3" y="221.9">PE15</text>
<text x="145.3" y="218.3">PE14</text>
<text x="310.6" y="217">GND</text>
<text x="310.6" y="220.5">PA13</text>
<text x="354.7" y="220.5">PC1</text>
<text x="355.1" y="216.6">PC0</text>
<text x="217.1" y="227.6">3V3</text>
<text x="217.1" y="222.3">PA13</text>
<text x="312.3" y="224.5">PA2</text>
<text x="355.1" y="223.5">PC2</text>
<text x="355.5" y="227.6">PC3</text>
<text x="14.3" y="229.7" transform="rotate(-90 14.3 229.7)">VSSA</text>
<text x="312.3" y="231.6">PA6</text>
<text x="312.3" y="228.1">PA3</text>
<text x="355.5" y="230.7">PC5</text>
<text x="217.1" y="234.6">GND</text>
<text x="217.1" y="239.9">PA14</text>
<text x="312.3" y="235.1">PA7</text>
<text x="313.1" y="238.2">5V</text>
<text x="355.1" y="237.7">GND</text>
<text x="355.2" y="234.2">PD15</text>
<text x="308.9" y="245.2">CANL</text>
<text x="310.6" y="241.7">PC10</text>
<text x="354.9" y="241.6">PC11</text>
<text x="355.2" y="245.5">CANH</text>
<text x="310.3" y="249.3">PC12</text>
<text x="355.1" y="251.9">GND</text>
<text x="355.2" y="248.2">PD2</text>
<text x="75.8" y="254.5" transform="rotate(-90 75.8 254.5)">3V3</text>
<text x="79.3" y="254.5" transform="rotate(-90 79.3 254.5)">3V3</text>
<text x="82.8" y="254.5" transform="rotate(-90 82.8 254.5)">3V3</text>
<text x="86.3" y="254.5" transform="rotate(-90 86.3 254.5)">3V3</text>
<text x="89.9" y="254.5" transform="rotate(-90 89.9 254.5)">3V3</text>
<text x="104" y="254.5" transform="rotate(-90 104 254.5)">GND</text>
<text x="107.5" y="254.5" transform="rotate(-90 107.5 254.5)">GND</text>
<text x="114.6" y="254.5" transform="rotate(-90 114.6 254.5)">GND</text>
<text x="118.1" y="254.5" transform="rotate(-90 118.1 254.5)">GND</text>
<text x="313.4" y="252.3">5V</text>
</g>
<g font-size="3.9" fill="#800">
<text x="250.5" y="271.5">TITLE:</text>
<text x="379.1" y="276.1">REV:</text>
<text x="287.4" y="285.7">Company:</text>
<text x="378.7" y="286.3">Sheet: 1/1</text>
<text x="287.4" y="293.3">Date:</text>
<text x="336.4" y="293.4">Drawn By: zhang</text>
</g>
<g font-size="3.2" fill="#800">
<text x="41.6" y="6.7">1</text>
<text x="110.8" y="6.7">2</text>
<text x="179.9" y="6.7">3</text>
<text x="249.1" y="6.7">4</text>
<text x="318.2" y="6.7">5</text>
<text x="4.1" y="41.8">A</text>
<text x="405.9" y="41.8">A</text>
<text x="4.1" y="110.9">B</text>
<text x="405.9" y="110.9">B</text>
<text x="4.1" y="180.1">C</text>
<text x="405.9" y="180.1">C</text>
<text x="4.1" y="249.2">D</text>
<text x="405.9" y="249.2">D</text>
<text x="41.6" y="298.1">1</text>
<text x="110.8" y="298.1">2</text>
<text x="179.9" y="298.1">3</text>
<text x="249.1" y="298.1">4</text>
<text x="318.2" y="298.1">5</text>
</g>
<g font-size="3.2" fill="#000080">
<text x="244.1" y="11.3">L4</text>
<text x="204.4" y="16.8">100nF</text>
<text x="204.4" y="13.5">C22</text>
<text x="242.6" y="14.4">120</text>
<text x="267.9" y="23.9">C21</text>
<text x="330.9" y="23.9">3.3K</text>
<text x="332.1" y="21.1">R17</text>
<text x="345.5" y="23.9">LED1</text>
<text x="203.7" y="26.4">CR5</text>
<text x="245" y="24.2">C13</text>
<text x="263.1" y="29.2">100nF</text>
<text x="204.8" y="34.1">0</text>
<text x="244.4" y="30.9">100nF</text>
<text x="93.1" y="40">STM32F407VET6</text>
<text x="93.1" y="37.1">U1</text>
<text x="332.1" y="41.8">1K</text>
<text x="332.1" y="38.6">R22</text>
<text x="345.5" y="39.8">LED2</text>
<text x="206.2" y="49.3">R33</text>
<text x="207.1" y="52.7">0</text>
<text x="332.1" y="59.8">R29</text>
<text x="197.6" y="63.4">C9</text>
<text x="207.1" y="63.7">R4</text>
<text x="229.3" y="63.4">C8</text>
<text x="246.9" y="63.4">C7</text>
<text x="332.1" y="63">1K</text>
<text x="345.5" y="62.7">LED3</text>
<text x="196.4" y="66.9">100nF 0</text>
<text x="228.2" y="66.9">100nF</text>
<text x="245.7" y="66.9">10uF</text>
<text x="203.4" y="101">C10</text>
<text x="321" y="96.9">SW1</text>
<text x="357.7" y="100.7">R8</text>
<text x="203.4" y="104.2">22pF</text>
<text x="264.2" y="106">R6</text>
<text x="355.7" y="103.9">10K</text>
<text x="262.2" y="109.3">10K</text>
<text x="318.6" y="109.2">TS-按键</text>
<text x="218.4" y="119.8">X2</text>
<text x="264.2" y="118.3">R5</text>
<text x="315.7" y="118.1">SW2</text>
<text x="203.4" y="123.6">22pF</text>
<text x="203.4" y="120.4">C11</text>
<text x="217.2" y="123.3">8MHz</text>
<text x="262.2" y="121.7">10K</text>
<text x="347.5" y="125.2">C12</text>
<text x="357.7" y="125.4">R9</text>
<text x="313.9" y="130.4">TS按键</text>
<text x="346" y="128.6">100nF 10K</text>
<text x="205.4" y="153.4">OLED</text>
<text x="197.5" y="156.8">HDR-F-2.54_1x6</text>
<text x="259.2" y="156.8">HDR-F-2.54_1x6</text>
<text x="332.7" y="170.6">CN3</text>
<text x="381.7" y="172.7">CN4</text>
<text x="381.7" y="175.9">HX12501-6AWB</text>
<text x="18.4" y="190">0</text>
<text x="18.4" y="186.8">CR1</text>
<text x="351.3" y="187.2">HX12501-5AWB</text>
<text x="17.4" y="199.6">CR2</text>
<text x="334.8" y="204">X6521WV-2</text>
<text x="334.8" y="200.8">H1</text>
<text x="355.1" y="204">13H-C30D60</text>
<text x="18.5" y="207.3">0</text>
<text x="39" y="221.1">CR3</text>
<text x="40.4" y="217.6">2.2uf</text>
<text x="237.8" y="220.6">R7</text>
<text x="235.9" y="223.9">10K</text>
<text x="235.9" y="238">10K</text>
<text x="237.8" y="241.6">R10</text>
<text x="135.1" y="249">CR4</text>
<text x="135.1" y="252.1">2.2uf</text>
<text x="45.2" y="274.1">C6</text>
<text x="57.5" y="274.1">C15</text>
<text x="71.3" y="274">C14</text>
<text x="85.7" y="274.1">C16</text>
<text x="99.8" y="274.1">C5</text>
<text x="115.7" y="274.1">C26</text>
<text x="150.1" y="270.8">C35</text>
<text x="43" y="277.5">100nF</text>
<text x="56.4" y="277.5">100nF</text>
<text x="70.5" y="277.5">100nF</text>
<text x="84.6" y="277.5">100nF</text>
<text x="98.7" y="277.5">100nF</text>
<text x="114.6" y="277.2">100nF</text>
<text x="149.4" y="277.9">22uF</text>
</g>
<g font-size="3.2" fill="#00f">
<text x="57.4" y="47.8">23</text>
<text x="129.1" y="47.8">15</text>
<text x="57.4" y="51.3">24</text>
<text x="64.6" y="49.2">PA0-WKUP</text>
<text x="64.6" y="52.7">PA1</text>
<text x="119.8" y="49.2">PC0</text>
<text x="119.8" y="52.7">PC1</text>
<text x="129.1" y="51.3">16</text>
<text x="57.4" y="54.9">25</text>
<text x="57.4" y="58.4">26</text>
<text x="64.6" y="56.3">PA2</text>
<text x="64.6" y="59.8">PA3</text>
<text x="119.8" y="56.3">PC2</text>
<text x="119.8" y="59.8">PC3</text>
<text x="129.1" y="54.9">17</text>
<text x="129.1" y="58.4">18</text>
<text x="57.4" y="61.9">29</text>
<text x="57.4" y="65.4">30</text>
<text x="64.6" y="63.3">PA4</text>
<text x="119.8" y="63.3">PC4</text>
<text x="129.1" y="61.9">33</text>
<text x="129.1" y="65.4">34</text>
<text x="57.4" y="69">31</text>
<text x="64.6" y="66.9">PA5</text>
<text x="64.6" y="70.4">PA6</text>
<text x="119.8" y="66.9">PC5</text>
<text x="119.8" y="70.4">PC6</text>
<text x="129.1" y="69">63</text>
<text x="57.4" y="72.5">32</text>
<text x="57.4" y="76">67</text>
<text x="64.6" y="73.9">PA7</text>
<text x="64.6" y="77.4">PA8</text>
<text x="119.8" y="73.9">PC7</text>
<text x="119.8" y="77.4">PC8</text>
<text x="129.1" y="72.5">64</text>
<text x="129.1" y="76">65</text>
<text x="57.4" y="79.6">68</text>
<text x="57.4" y="83.1">69</text>
<text x="64.6" y="81">PA9</text>
<text x="119.8" y="81">PC9</text>
<text x="129.1" y="79.6">66</text>
<text x="129.1" y="83.1">78</text>
<text x="57.4" y="86.6">70</text>
<text x="64.6" y="84.5">PA10</text>
<text x="64.6" y="88">PA11</text>
<text x="117.8" y="84.5">PC10</text>
<text x="117.8" y="88">PC11</text>
<text x="129.1" y="86.6">79</text>
<text x="57.4" y="90.1">71</text>
<text x="57.4" y="93.7">72</text>
<text x="64.6" y="91.5">PA12</text>
<text x="64.6" y="95.1">PA13</text>
<text x="95.6" y="95.1">PC13-TAMPER-RTC</text>
<text x="117.8" y="91.5">PC12</text>
<text x="129.1" y="93.7">7</text>
<text x="129.1" y="90.1">80</text>
<text x="57.4" y="97.2">76</text>
<text x="57.4" y="100.7">77</text>
<text x="64.6" y="98.6">PA14</text>
<text x="97.5" y="98.6">PC14-OSC32K_IN</text>
<text x="129.1" y="97.2">8</text>
<text x="129.1" y="100.7">9</text>
<text x="319" y="99">1</text>
<text x="328.1" y="99">2</text>
<text x="57.4" y="107.8">35</text>
<text x="64.6" y="102.1">PA15</text>
<text x="94.4" y="102.1">PC15-OSC32K_OUT</text>
<text x="129.1" y="107.8">81</text>
<text x="319" y="106">3</text>
<text x="328.1" y="106">4</text>
<text x="57.4" y="111.3">36</text>
<text x="64.6" y="109.2">PB0</text>
<text x="64.6" y="112.7">PB1</text>
<text x="119.6" y="109.2">PD0</text>
<text x="119.6" y="112.7">PD1</text>
<text x="129.1" y="111.3">82</text>
<text x="249.4" y="110.8">BOOT0</text>
<text x="57.4" y="114.8">37</text>
<text x="57.4" y="118.4">89</text>
<text x="64.6" y="116.2">PB2</text>
<text x="64.6" y="119.8">PB3</text>
<text x="119.6" y="116.2">PD2</text>
<text x="119.6" y="119.8">PD3</text>
<text x="129.1" y="114.8">83</text>
<text x="129.1" y="118.4">84</text>
<text x="57.4" y="121.9">90</text>
<text x="57.4" y="125.4">91</text>
<text x="64.6" y="123.3">PB4</text>
<text x="119.6" y="123.3">PD4</text>
<text x="129.1" y="121.9">85</text>
<text x="129.1" y="125.4">86</text>
<text x="249.4" y="123.1">BOOT1</text>
<text x="313.7" y="120.1">1</text>
<text x="322.8" y="120.1">2</text>
<text x="57.4" y="128.9">92</text>
<text x="64.6" y="126.8">PB5</text>
<text x="64.6" y="130.4">PB6</text>
<text x="119.6" y="126.8">PD5</text>
<text x="119.6" y="130.4">PD6</text>
<text x="129.1" y="128.9">87</text>
<text x="313.7" y="127.2">3</text>
<text x="322.8" y="127.2">4</text>
<text x="57.4" y="132.5">93</text>
<text x="57.4" y="136">95</text>
<text x="64.6" y="133.9">PB7</text>
<text x="64.6" y="137.4">PB8</text>
<text x="119.6" y="137.4">PD8</text>
<text x="119.6" y="133.9">PD7</text>
<text x="129.1" y="136">55</text>
<text x="129.1" y="132.5">88</text>
<text x="57.4" y="143.1">47</text>
<text x="57.4" y="139.5">96</text>
<text x="64.6" y="140.9">PB9</text>
<text x="119.6" y="140.9">PD9</text>
<text x="129.1" y="139.5">56</text>
<text x="129.1" y="143.1">57</text>
<text x="57.4" y="146.6">48</text>
<text x="64.6" y="144.5">PB10</text>
<text x="64.6" y="148">PB11</text>
<text x="117.5" y="144.5">PD10</text>
<text x="117.5" y="148">PD11</text>
<text x="129.1" y="146.6">58</text>
<text x="57.4" y="150.1">51</text>
<text x="57.4" y="153.6">52</text>
<text x="64.6" y="151.5">PB12</text>
<text x="64.6" y="155">PB13</text>
<text x="117.5" y="151.5">PD12</text>
<text x="117.5" y="155">PD13</text>
<text x="129.1" y="150.1">59</text>
<text x="129.1" y="153.6">60</text>
<text x="57.4" y="157.2">53</text>
<text x="57.4" y="160.7">54</text>
<text x="64.6" y="158.6">PB14</text>
<text x="117.5" y="158.6">PD14</text>
<text x="129.1" y="157.2">61</text>
<text x="129.1" y="160.7">62</text>
<text x="329.5" y="158.7" transform="rotate(-90 329.5 158.7)">7</text>
<text x="64.6" y="162.1">PB15</text>
<text x="117.5" y="162.1">PD15</text>
<text x="129.1" y="167.7">97</text>
<text x="320.6" y="162.1">1</text>
<text x="320.6" y="165.6">2</text>
<text x="324.1" y="163.9">1</text>
<text x="324.1" y="167.4">2</text>
<text x="331.3" y="162.2" transform="rotate(-90 331.3 162.2)">7</text>
<text x="371.8" y="162.5">1</text>
<text x="371.8" y="166">2</text>
<text x="375.2" y="164.2">1</text>
<text x="375.2" y="167.7">2</text>
<text x="120" y="169.2">PE0</text>
<text x="120" y="172.7">PE1</text>
<text x="129.1" y="171.3">98</text>
<text x="320.6" y="169.2">3</text>
<text x="320.6" y="172.7">4</text>
<text x="324.1" y="170.9">3</text>
<text x="371.8" y="169.5">3</text>
<text x="371.8" y="173">4</text>
<text x="375.2" y="171.3">3</text>
<text x="59.4" y="178.3">6</text>
<text x="64.6" y="179.7">VBAT</text>
<text x="120" y="176.2">PE2</text>
<text x="120" y="179.7">PE3</text>
<text x="129.1" y="174.8">1</text>
<text x="129.1" y="178.3">2</text>
<text x="320.6" y="176.2">5</text>
<text x="324.1" y="174.4">4</text>
<text x="324.1" y="178">5</text>
<text x="331.3" y="178.8" transform="rotate(-90 331.3 178.8)">6</text>
<text x="371.8" y="176.6">5</text>
<text x="375.2" y="174.8">4</text>
<text x="375.2" y="178.3">5</text>
<text x="57.4" y="181.9">12</text>
<text x="57.4" y="185.4">13</text>
<text x="64.6" y="183.3">OSC_IN</text>
<text x="120" y="183.3">PE4</text>
<text x="129.1" y="181.9">3</text>
<text x="129.1" y="185.4">4</text>
<text x="329.5" y="182.3" transform="rotate(-90 329.5 182.3)">6</text>
<text x="371.8" y="180.1">6</text>
<text x="375.2" y="181.9">6</text>
<text x="57.4" y="188.9">14</text>
<text x="64.6" y="186.8">OSC_OUT</text>
<text x="64.6" y="190.3">NRST</text>
<text x="120" y="186.8">PE5</text>
<text x="120" y="190.3">PE6</text>
<text x="129.1" y="188.9">5</text>
<text x="57.4" y="192.4">19</text>
<text x="57.4" y="196">20</text>
<text x="64.6" y="193.9">VSSA</text>
<text x="64.6" y="197.4">VREF-</text>
<text x="120" y="193.9">PE7</text>
<text x="120" y="197.4">PE8</text>
<text x="129.1" y="192.4">38</text>
<text x="129.1" y="196">39</text>
<text x="57.4" y="199.5">21</text>
<text x="57.4" y="203">22</text>
<text x="64.6" y="200.9">VREF+</text>
<text x="120" y="200.9">PE9</text>
<text x="129.1" y="199.5">40</text>
<text x="129.1" y="203">41</text>
<text x="57.4" y="206.6">94</text>
<text x="64.6" y="204.4">VDDA</text>
<text x="64.6" y="208">BOOT0</text>
<text x="118" y="204.4">PE10</text>
<text x="118" y="208">PE11</text>
<text x="129.1" y="206.6">42</text>
<text x="327.7" y="208.3">1</text>
<text x="344.1" y="208.3">2</text>
<text x="57.4" y="213.6">73</text>
<text x="64.6" y="215">NC</text>
<text x="118" y="211.5">PE12</text>
<text x="118" y="215">PE13</text>
<text x="129.1" y="210.1">43</text>
<text x="129.1" y="213.6">44</text>
<text x="327.7" y="211.8">3</text>
<text x="327.7" y="215.4">5</text>
<text x="331.2" y="210.1">1</text>
<text x="331.2" y="213.6">3</text>
<text x="340.6" y="213.6">4</text>
<text x="340.6" y="210.1">2</text>
<text x="344.1" y="215.4">6</text>
<text x="344.1" y="211.8">4</text>
<text x="118" y="218.5">PE14</text>
<text x="129.1" y="217.1">45</text>
<text x="129.1" y="220.7">46</text>
<text x="327.7" y="218.9">7</text>
<text x="331.2" y="217.1">5</text>
<text x="331.2" y="220.7">7</text>
<text x="340.6" y="220.7">8</text>
<text x="340.6" y="217.1">6</text>
<text x="344.1" y="218.9">8</text>
<text x="118" y="222.1">PE15</text>
<text x="325.6" y="226">11</text>
<text x="327.7" y="222.4">9</text>
<text x="331.2" y="224.2">9</text>
<text x="331.2" y="227.7">11</text>
<text x="338.6" y="227.7">12</text>
<text x="338.6" y="224.2">10</text>
<text x="344.1" y="226">12</text>
<text x="344.1" y="222.4">10</text>
<text x="325.6" y="229.5">13</text>
<text x="325.6" y="233">15</text>
<text x="331.2" y="231.2">13</text>
<text x="338.6" y="231.2">14</text>
<text x="344.1" y="233">16</text>
<text x="344.1" y="229.5">14</text>
<text x="325.6" y="236.5">17</text>
<text x="331.2" y="234.8">15</text>
<text x="331.2" y="238.3">17</text>
<text x="338.6" y="238.3">18</text>
<text x="338.6" y="234.8">16</text>
<text x="344.1" y="236.5">18</text>
<text x="325.6" y="240.1">19</text>
<text x="325.6" y="243.6">21</text>
<text x="331.2" y="241.8">19</text>
<text x="331.2" y="245.4">21</text>
<text x="338.6" y="245.4">22</text>
<text x="338.6" y="241.8">20</text>
<text x="344.1" y="243.6">22</text>
<text x="344.1" y="240.1">20</text>
<text x="325.6" y="247.1">23</text>
<text x="325.6" y="250.6">25</text>
<text x="331.2" y="248.9">23</text>
<text x="338.6" y="248.9">24</text>
<text x="344.1" y="250.6">26</text>
<text x="344.1" y="247.1">24</text>
<text x="331.2" y="252.4">25</text>
<text x="338.6" y="252.4">26</text>
</g>
<g font-size="3.2">
<text x="215.2" y="162.1">1</text>
<text x="215.2" y="165.6">2</text>
<text x="276.9" y="162.1">1</text>
<text x="276.9" y="165.6">2</text>
<text x="215.2" y="169.2">3</text>
<text x="215.2" y="172.7">4</text>
<text x="276.9" y="169.2">3</text>
<text x="276.9" y="172.7">4</text>
<text x="215.2" y="176.2">5</text>
<text x="215.2" y="179.7">6</text>
<text x="276.9" y="176.2">5</text>
<text x="276.9" y="179.7">6</text>
<text x="75.1" y="227" transform="rotate(-90 75.1 227)">VDD</text>
<text x="78.7" y="227" transform="rotate(-90 78.7 227)">VDD</text>
<text x="82.2" y="227" transform="rotate(-90 82.2 227)">VDD</text>
<text x="85.7" y="227" transform="rotate(-90 85.7 227)">VDD</text>
<text x="89.3" y="227" transform="rotate(-90 89.3 227)">VDD</text>
<text x="103.4" y="227" transform="rotate(-90 103.4 227)">VSS</text>
<text x="106.9" y="227" transform="rotate(-90 106.9 227)">VSS</text>
<text x="110.4" y="227" transform="rotate(-90 110.4 227)">VSS</text>
<text x="113.9" y="227" transform="rotate(-90 113.9 227)">VSS</text>
<text x="117.5" y="227" transform="rotate(-90 117.5 227)">VSS</text>
<text x="73.7" y="234.2" transform="rotate(-90 73.7 234.2)">11</text>
<text x="77.3" y="234.2" transform="rotate(-90 77.3 234.2)">28</text>
<text x="80.8" y="234.2" transform="rotate(-90 80.8 234.2)">50</text>
<text x="84.3" y="234.2" transform="rotate(-90 84.3 234.2)">75</text>
<text x="87.8" y="236.2" transform="rotate(-90 87.8 236.2)">100</text>
<text x="102" y="234.2" transform="rotate(-90 102 234.2)">10</text>
<text x="105.5" y="234.2" transform="rotate(-90 105.5 234.2)">27</text>
<text x="109" y="234.2" transform="rotate(-90 109 234.2)">49</text>
<text x="112.5" y="234.2" transform="rotate(-90 112.5 234.2)">74</text>
<text x="116.1" y="234.2" transform="rotate(-90 116.1 234.2)">99</text>
</g>
</svg>
